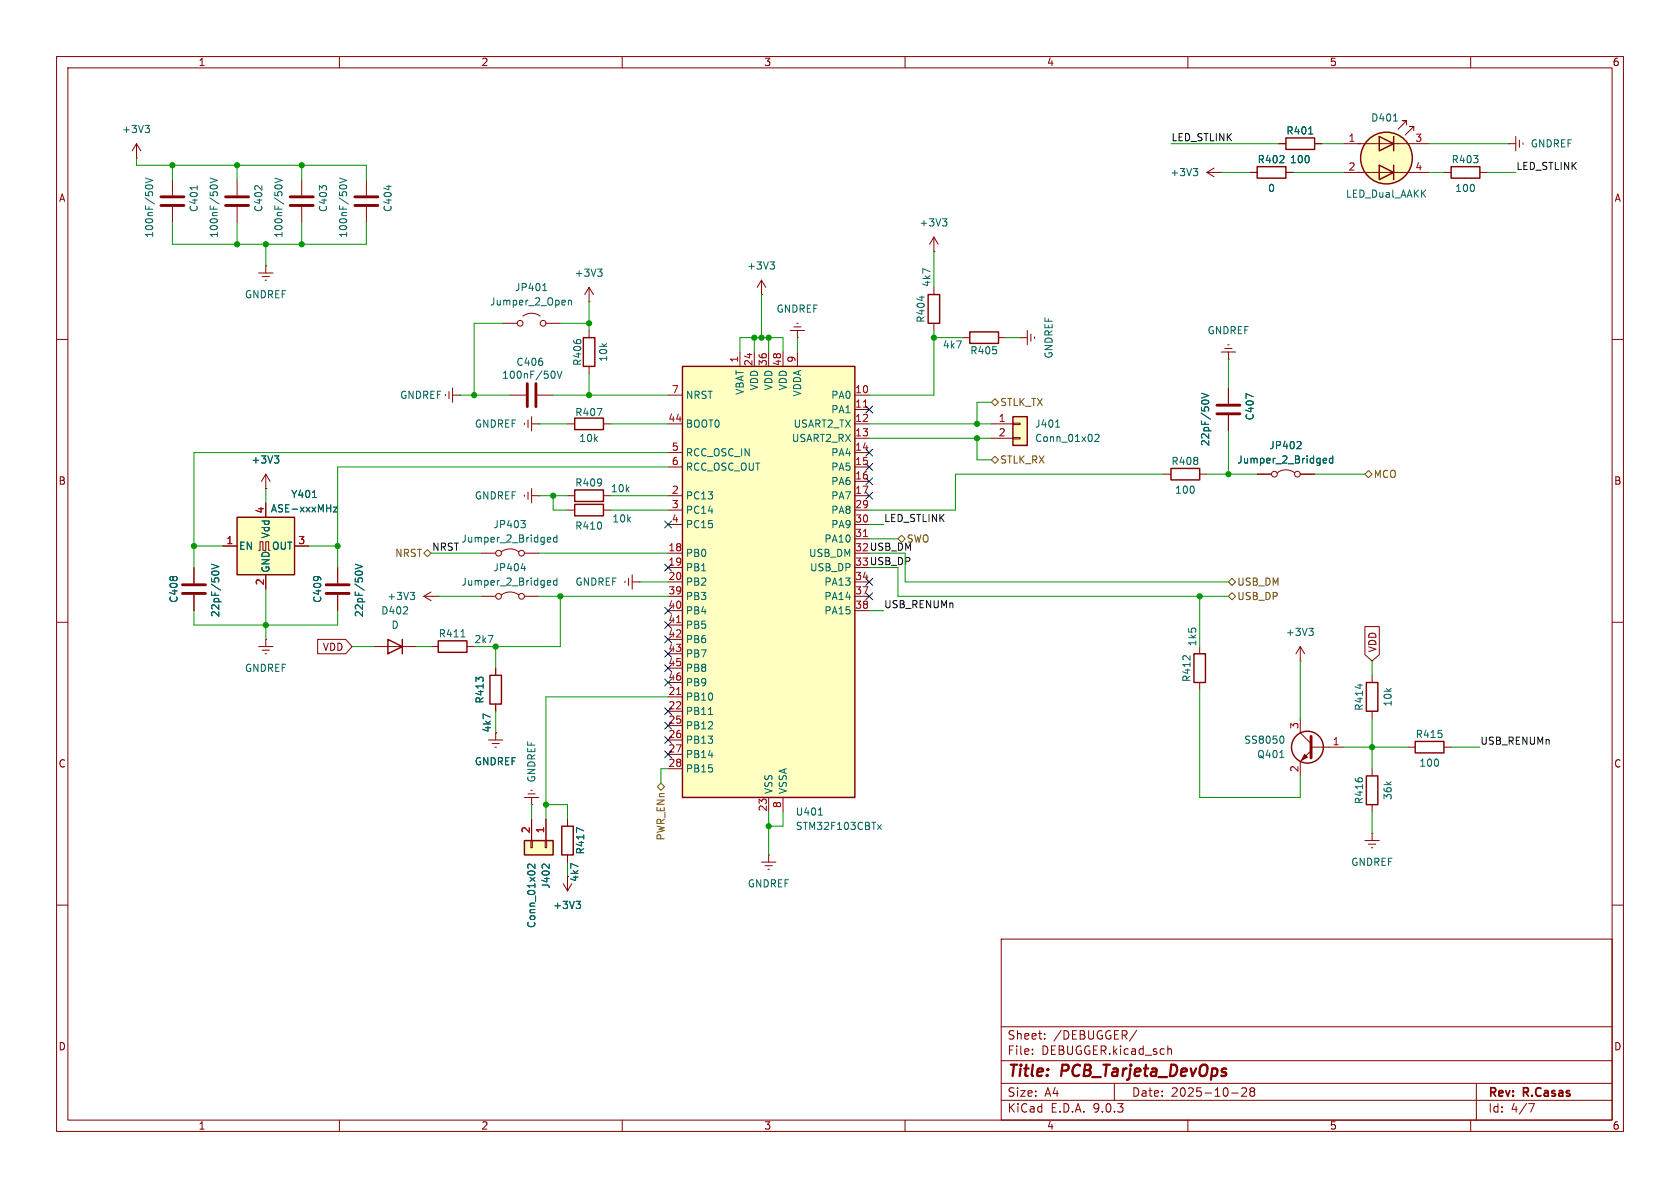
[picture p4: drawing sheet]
<svg xmlns="http://www.w3.org/2000/svg" width="297mm" height="210mm" viewBox="0 0 297 210" stroke-linecap="round" stroke-linejoin="round" font-family="sans-serif">
<g fill="none" stroke="#840000" stroke-width=".18">
<path d="M10 10h277v190h-277zM12 12h273v186h-273zM60 10v2M110 10v2M160 10v2M210 10v2M260 10v2M10 60h2M285 60h2M10 110h2M110.5 102.7v.3M111.1 102.2v1.3"/>
<path d="M111.8 102.9h1.2M111.8 101.6v2.5M113 102.9h.1M285 110h2M86.4 130.8h2.5M87 131.4h1.3M87.5 132.1h.3M87.6 129.5h.1M87.6 129.5v1.3M10 160h2M177 166h108v32h-108zM285 160h2"/>
<path d="M60 198v2M110 198v2M160 198v2M177 194.5h108M177 191.5h108M177 187.5h108M177 181.5h108M182.5 186.3v.1M182.5 185.5v.1M184.7 183.6v.1M184.7 182.8v.1M197 191.5v3"/>
<path d="M201 182.1l-1.3 2M206.5 185.5l.2-.1 .3 .1 .1 .9M210 198v2M217.7 193.2h1.2M219.5 192.4l.6-.1 .2 .1 .1 .3-.9 1.1h.9M221.2 192.9l-.2-.2 .2-.4 .5 .1 .1 .2-.3 .3M221.2 192.9l-.2 .3v.5l.2 .1 .5-.1 .1-.2-.1-.4-.2-.2M221.2 192.9h.3M260 198v2M261 191.5v6.5M270.2 195.1h1l-.6 1.5"/>
</g>
<path d="M179.1 73.7h2.5v5h-2.5z" fill="#ffffc2"/>
<path d="M179.1 73.7h2.5v5h-2.5z" fill="none" stroke="#840000" stroke-width=".25"/>
<g fill="none" stroke="#840000" stroke-width=".18">
<path d="M64.8 31.8v2.7M64.8 36.6v2.8M45.7 48.3h2.6M46.4 48.9h1.2M46.9 49.5h.2M47 47h.1M47 47v1.3M175.3 74.9h3.8M175.3 77.5h3.8M179.1 74.8h1.2v.3h-1.2zM179.1 77.3h1.2v.3h-1.2zM215.9 62.2h2.5"/>
<path d="M216.5 61.6h1.3M217 61h.3M217.2 63.5h.1M217.2 62.2v1.3M217.2 68.6v2.8M217.2 73.4v2.8M85.1 97.8h2.5M88.6 97.5a2.54 2.54 0 0 1 3.1 0M92.7 97.8h2.5M222.2 83.8h2.6M225.8 83.6a2.54 2.54 0 0 1 3.1 0M229.9 83.8h2.5"/>
<path d="M45.7 114.3h2.6M46.4 114.9h1.2M46.9 115.6h.2M47 113h.1M47 113v1.3M59.7 100.3v2.8M59.7 105.2v2.8M229.9 116.8h.1M229.9 114.3l-.8 1.3M229.9 114.3l.7 1.3M229.9 114.3v2.5M99.6 156.2l.7 1.3"/>
<path d="M100.3 154.9h.1M100.3 154.9v2.6M101.1 156.2l-.8 1.3M241.3 148.6h2.5M241.9 149.2h1.3M242.4 149.9h.3M242.6 147.3h.1M242.6 147.3v1.3"/>
<circle cx="88.1" cy="97.8" r=".51"/>
<circle cx="92.2" cy="97.8" r=".51"/>
<circle cx="225.3" cy="83.8" r=".51"/>
<circle cx="229.4" cy="83.8" r=".51"/>
</g>
<g fill="none" stroke="#006464" stroke-width=".18">
<path d="M60 33a.79 .79 0 0 1 1.3 0M60 31.5l1.3 .4-1.3 .4M68.7 32.8v.7M186.6 75.5h.7M193.6 76.9l.5-.1 .2 .3-.8 .9h.8M212.4 69.5l1.3 .4-1.3 .5M212.7 70.8h.7M221.6 70.1l-1.3-.5v.8M229.8 78l.2 .3v.3l-.8 .7h.8M62.8 99.7l1.3 .5-1.3 .4M92.1 92h.8l-.5 .5M92.6 92.5l.3 .2v.3l-.3 .3"/>
<path d="M96.8 95.8h.5M96.8 95h.4l.2 .3-.6 .1M98.5 95h-.4l-.2 .2 .1 .6h.5M98.5 94.6v1.2M234 81.8h.5M234 81.1l.3-.1 .2 .3-.6 .1M235.6 81.1l-.3-.1-.3 .3 .1 .5h.5M235.6 80.6v1.3M63.1 101h.7M231.4 111.1h.8l-.5 .5M231.9 111.6l.3 .2v.3l-.3 .2M101.8 159.3h.8l-.4 .5"/>
<path d="M102.4 159.8l.2 .3v.3l-.2 .2"/>
</g>
<path d="M62.7 34.8h4.1M62.7 36.3h4.1M215.1 71.6h4.1M215.1 73.2h4.1M57.7 103.4h4M57.7 104.9h4" fill="none" stroke="#840000" stroke-width=".51"/>
<path d="M120.6 64.8h30.5v76.2h-30.5z" fill="#ffffc2"/>
<path d="M120.6 64.8h30.5v76.2h-30.5zM99.3 146.1h2v5h-2z" fill="none" stroke="#840000" stroke-width=".25"/>
<g fill="none" stroke="#840000" stroke-width=".18">
<path d="M30.5 31.8v2.7M30.5 36.6v2.8M118.1 69.9h2.5M118.1 74.9h2.5M130.8 62.2v2.6M133.3 62.2v2.6M135.9 62.2v2.6M138.4 62.2v2.6M141 62.2v2.6M151.1 69.9h2.6M151.1 74.9h2.6M151.1 72.4h2.6"/>
<path d="M151.1 77.5h2.6M118.1 80h2.5M118.1 82.6h2.5M118.1 87.6h2.5M118.1 90.2h2.5M118.1 92.7h2.5M118.1 97.8h2.5M151.1 80h2.6M151.1 82.6h2.6M151.1 87.6h2.6M151.1 90.2h2.6M151.1 92.7h2.6"/>
<path d="M151.1 85.1h2.6M151.1 95.3h2.6M118.1 100.3h2.5M118.1 102.9h2.5M118.1 105.4h2.5M118.1 108h2.5M118.1 110.5h2.5M118.1 113h2.5M118.1 115.6h2.5M118.1 118.1h2.5M151.1 102.9h2.6M151.1 105.4h2.6"/>
<path d="M151.1 108h2.6M118.1 120.7h2.5M118.1 123.2h2.5M118.1 125.7h2.5M118.1 128.3h2.5M118.1 130.8h2.5M118.1 133.4h2.5M118.1 135.9h2.5M100.3 144.8v1.3M100.3 151.1v1.3M135.9 141v2.5M138.4 141v2.5"/>
</g>
<path d="M152.6 72h.8M152.6 94.8h.8M119.6 110.1h.7M119.6 122.8h.7" fill="none" stroke="#a90000" stroke-width=".18"/>
<path d="M25.7 33a.79 .79 0 0 1 1.3 0M25.7 31.5l1.3 .4-1.3 .4M34.9 32.8v.7M125.2 126.3h.8M103.2 146.9l-1.3-.6v.9M144.7 144.1h.7M155.1 145.8l.7 .8M155.8 145.8l-.7 .8" fill="none" stroke="#006464" stroke-width=".18"/>
<path d="M28.4 34.8h4.1M28.4 36.3h4.1" fill="none" stroke="#840000" stroke-width=".51"/>
<path d="M92.7 148.6h5.1v2.5h-5.1z" fill="#ffffc2"/>
<g fill="none" stroke="#840000" stroke-width=".25">
<path d="M222.2 29.5h5.1v2h-5.1zM227.3 24.4h5.1v2h-5.1zM243.8 24.1l2.6 1.3-2.6 1.3zM243.8 29.2l2.6 1.3-2.6 1.3zM246.4 24.1v2.6M246.4 29.2v2.6M256.5 29.5h5.1v2h-5.1zM103.1 59.7h2.1v5.1h-2.1zM164.1 52.1h2v5.1h-2zM101.6 73.9h5.1v2h-5.1zM101.6 86.6h5.1v2h-5.1zM101.6 89.2h5.1v2h-5.1z"/>
<path d="M68.6 113l2.5 1.3-2.5 1.3zM71.1 113v2.6M77.5 113.3h5v2h-5zM86.6 119.4h2v5.1h-2zM241.6 137.2h2v5h-2zM241.6 120.7h2v5h-2zM250.2 131.1h5.1v2h-5.1zM92.7 148.6h5.1v2.5h-5.1z"/>
<circle cx="245.1" cy="27.9" r="4.6"/>
</g>
<g fill="none" stroke="#840000" stroke-width=".18">
<path d="M24.1 27.9h.1M24.1 25.4l-.7 1.3M24.1 25.4l.8 1.3M24.1 25.4v2.5M41.9 31.8v2.7M41.9 36.6v2.8M53.3 31.8v2.7M53.3 36.6v2.8M213.4 30.5h2.5M213.4 30.5l1.2 .7M214.6 29.7l-1.2 .8M215.9 30.5h.1"/>
<path d="M221 30.5h1.2M226.1 25.4h1.2M227.3 30.5h1.3M232.4 25.4h1.3M237.5 25.4h15.2M237.5 30.5h15.2M248.7 22.1v-.8h-.8h.8l-1.6 1.6M249.9 23.1v-.7h-.7h.7l-1.5 1.5M255.3 30.5h1.2M261.6 30.5h1.3M266.7 25.4h.1M266.7 25.4h1.3"/>
<path d="M268 24.1v2.6M268.6 24.8v1.2M269.2 25.3v.2M88.9 57.2h2.5M92.5 55.9a2.54 2.54 0 0 1 3 0M96.5 57.2h2.6M104.1 53.3h.1M104.1 50.8l-.7 1.3M104.1 50.8l.8 1.3M104.1 50.8v2.5M104.1 58.4v1.3M134.6 52.1h.1"/>
<path d="M134.6 49.5l-.7 1.3M134.6 49.5l.8 1.3M134.6 49.5v2.6M139.7 58.4h2.5M140.3 57.8h1.3M140.8 57.2h.3M141 59.7h.1M141 58.4v1.3M165.1 44.5h.1M165.1 41.9v2.6M165.1 50.8v1.3M165.1 57.2v1.2"/>
<path d="M165.1 41.9l-.8 1.3M165.1 41.9l.8 1.3M180.3 59.7h.1M180.3 59.7h1.3M181.6 58.4v2.6M182.2 59.1v1.2M182.9 59.6v.2M78.7 69.7v.3M79.4 69.2v1.3M80 69.9h1.3M80 68.6v2.5M81.3 69.9h.1"/>
<path d="M90.2 69.9h2.8M92.7 74.8v.3M93.3 74.3v1.3M94 73.7v2.5M94 74.9h1.2M95 69.9h2.8M95.2 74.9h.1M100.3 74.9h1.3M104.1 64.8v1.2M106.7 74.9h1.2M47 86.4h.1M47 83.8l-.8 1.3"/>
<path d="M47 83.8l.8 1.3M47 83.8v2.6M92.7 87.5v.3M93.3 87v1.3M94 86.4v2.5M94 87.6h1.2M95.2 87.6h.1M100.3 87.6h1.3M100.3 90.2h1.3M106.7 87.6h1.2M106.7 90.2h1.2M34.3 100.3v2.8"/>
<path d="M34.3 105.2v2.8M66 114.3h7.7M74.9 105.4h2.6M74.9 105.4l1.3 .8M76.2 114.3h1.3M76.2 104.6l-1.3 .8M77.5 105.4h.1M82.5 114.3h1.3M85.1 105.4h2.5M87.6 118.1v1.3M88.6 105.2a2.54 2.54 0 0 1 3.1 0M92.7 105.4h2.5"/>
<path d="M242.6 119.4v1.3M87.6 124.5v1.2M93.9 139.7h.2M242.6 125.7v1.3M242.6 135.9v1.3M248.9 132.1h1.3M255.3 132.1h1.2M92.7 141h2.5M93.3 140.3h1.3M93.9 148.6h.2v1.3h-.2zM94 142.2h.1M94 141v1.2"/>
<path d="M94 144.8v3.8M96.4 148.6h.2v1.3h-.2zM96.5 144.8v3.8M134.6 152.4h2.6M135.3 153h1.2M135.8 153.7h.2M135.9 151.1h.1M135.9 151.1v1.3M242.6 142.2v1.3"/>
<circle cx="91.9" cy="57.2" r=".51"/>
<circle cx="96" cy="57.2" r=".51"/>
<circle cx="88.1" cy="105.4" r=".51"/>
<circle cx="92.2" cy="105.4" r=".51"/>
</g>
<g fill="none" stroke="#006464" stroke-width=".18">
<path d="M25.6 22.2h.8l-.4 .5M26.2 22.7l.2 .2v.3l-.2 .2M37.2 33a.79 .79 0 0 1 1.2 0M37.2 31.5l1.2 .4-1.2 .4M48.6 33a.79 .79 0 0 1 1.3 0M48.6 31.5l1.3 .4-1.3 .4M166.6 38.7h.8l-.4 .5M167.2 39.2l.2 .2v.3l-.2 .2M211 29.8h.7l-.4 .5M211.5 30.3l.2 .2v.3l-.2 .3M231.4 23.7h.7M246.3 21.4h.8"/>
<path d="M95.9 51.4h.8M96.2 50.3l.1-.2v1.3M100.5 53.1v.8M100.5 53.2l.2-.1h.3v.8M105.7 47.6h.7l-.4 .5M106.2 48.1l.2 .2v.3l-.2 .2M136.1 46.3h.8l-.4 .5M136.7 46.8l.2 .2v.3l-.2 .3M163 52.3v.8M97.8 65.6a.79 .79 0 0 1 0 1.3M98.5 65.6l.4 1.3 .4-1.3M105.6 72.2h.8l-.5 1.3"/>
<path d="M37.4 99.7l1.3 .5-1.3 .4M48.5 80.6h.8l-.4 .5M49 81.1l.3 .2v.3l-.3 .3M37.7 101h.7M72.5 104.7h.8l-.4 .5M73.1 105.2l.2 .2v.3l-.2 .3M81.5 112.6h.7M92.1 100.5h.8M92.7 100.1v.8M96.8 103.4h.5M96.8 102.7l.4-.1 .2 .3-.6 .1M98.5 102.7l-.4-.1-.2 .2 .1 .6h.5"/>
<path d="M98.5 102.2v1.2M240.4 120.9v.8M94.6 152.8v.7l-.9-.7-.4 .2 .1 .5M97.1 152.8v.7l-.7-.7h-.3l-.2 .1"/>
</g>
<circle cx="245.1" cy="27.9" r="4.6" fill="#ffffc2" stroke="#ffffc2" stroke-width=".18"/>
<path d="M39.9 34.8h4M39.9 36.3h4M51.3 34.8h4.1M51.3 36.3h4.1M93.2 67.8v4.1M94.7 67.8v4.1M32.3 103.4h4M32.3 104.9h4" fill="none" stroke="#840000" stroke-width=".51"/>
<path d="M41.9 91.4h10.2v10.2h-10.2z" fill="#ffffc2"/>
<g fill="none" stroke="#840000" stroke-width=".25">
<path d="M171.4 58.7h5.1v2h-5.1zM41.9 91.4h10.2v10.2h-10.2zM207 82.8h5.1v2h-5.1zM211.1 115.6h2v5.1h-2z"/>
<circle cx="231.1" cy="132.1" r="2.82"/>
</g>
<g fill="none" stroke="#840000" stroke-width=".18">
<path d="M221 30.5h1.2M226.1 25.4h1.2M227.3 30.5h1.3M232.4 25.4h1.3M170.2 59.7h1.2M176.5 59.7h1.3M217.2 68.6v2.8M217.2 73.4v2.8M39.4 96.5h2.5M45.7 97.3h.3v-1.5h.5v1.5h.5v-1.5h.5v1.5h.3M47 86.4h.1M47 88.9v2.5"/>
<path d="M52.1 96.5h2.5M205.7 83.8h1.3M212.1 83.8h1.3M222.2 83.8h2.6M229.9 83.8h2.5M34.3 100.3v2.8M34.3 105.2v2.8M47 101.6v2.5M56.2 113h4.9l1.1 1.3-1.1 1.3h-4.9zM59.7 100.3v2.8M59.7 105.2v2.8M87.6 118.1v1.3"/>
<path d="M212.1 114.3v1.3M241.3 110.8h2.5v4.9l-1.2 1.1-1.3-1.1zM87.6 129.5h.1M87.6 124.5v1.2M212.1 120.7v1.2M229.9 127v2.5l1.9 1.9M231.8 132.1h5.7M231.8 132.7l-1.9 1.9v2.6M94 144.8v3.8M96.5 144.8v3.8M100.3 154.9h.1M100.3 144.8v1.3"/>
<path d="M100.3 151.1v1.3"/>
</g>
<g fill="none" stroke="#006464" stroke-width=".18">
<path d="M231.4 23.7h.7M212.4 69.5l1.3 .4-1.3 .5M212.7 70.8h.7M221.6 70.1l-1.3-.5v.8M229.8 78l.2 .3v.3l-.8 .7h.8M37.4 99.7l1.3 .5-1.3 .4M48.5 80.6h.8l-.4 .5M49 81.1l.3 .2v.3l-.3 .3M55.2 88h.8M59 89.6h.6l-.6 .9h.6M62.8 99.7l1.3 .5-1.3 .4M234 81.8h.5"/>
<path d="M234 81.1l.3-.1 .2 .3-.6 .1M235.6 81.1l-.3-.1-.3 .3 .1 .5h.5M235.6 80.6v1.3M37.7 101h.7M63.1 101h.7M226.3 133.9h.7M226.7 130.1a.79 .79 0 0 1 0 1.3M94.6 152.8v.7l-.9-.7-.4 .2 .1 .5M97.1 152.8v.7l-.7-.7h-.3l-.2 .1M101.8 159.3h.8l-.4 .5M102.4 159.8l.2 .3v.3l-.2 .2M103.2 146.9l-1.3-.6v.9"/>
</g>
<path d="M231.8 130.2v3.8" fill="none" stroke="#840000" stroke-width=".51"/>
<path d="M230.6 133.4l.5 .5-1 .5z" fill="#840000" stroke="#840000" stroke-width=".18"/>
<path d="M175.3 71.1l.6-.6 .6 .6-.6 .7zM75.6 97.2l.6 .6-.6 .6-.7-.6zM158.7 95.3l.7-.7 .6 .7-.6 .6zM175.3 81.3l.6-.7 .6 .7-.6 .6zM241.3 83.8l.6-.6 .7 .6-.7 .7zM217.2 105.4l.6-.6 .6 .6-.6 .6zM217.2 102.9l.6-.7 .6 .7-.6 .6zM116.2 139.1l.6-.7 .7 .7-.7 .6z" fill="none" stroke="#725600" stroke-width=".18"/>
<g fill="none" stroke="#009600" stroke-width=".18">
<path d="M24.1 27.9v1.3h40.7v2.6M30.5 39.4v3.8h34.3v-3.8M30.5 29.2v2.6M41.9 29.2v2.6M41.9 39.4v3.8M53.3 29.2v2.6M53.3 39.4v3.8M207 25.4h19.1M215.9 30.5h5.1M228.6 30.5h8.9M233.7 25.4h3.8M252.7 30.5h2.6"/>
<path d="M252.7 25.4h14M262.9 30.5h5.1M47 43.2v3.8M88.9 57.2h-5.1v12.7M99.1 57.2h5M104.1 53.3v5.1M133.3 59.7v2.5M134.6 52.1v7.6M135.9 59.7v2.5M141 59.7v2.5M165.1 59.7h5.1M165.1 44.5v6.3"/>
<path d="M165.1 58.4v11.5h-11.4M177.8 59.7h2.5M81.3 69.9h8.9M95.2 74.9h5.1M97.8 69.9h20.3M104.1 66v3.9M107.9 74.9h10.2M130.8 62.2v-2.5h7.6v2.5M153.7 74.9h21.6M153.7 77.5h21.6M172.7 77.5v3.8h2.6M175.3 71.1h-2.6v3.8"/>
<path d="M217.2 63.5v5.1M217.2 76.2v7.6M34.3 96.5h5.1M47 86.4v2.5M54.6 96.5h5.1M76.2 97.8h8.9M95.2 97.8h22.9M95.2 87.6h5.1M97.8 87.6v2.6h2.5M107.9 90.2h10.2M107.9 87.6h10.2M118.1 80h-83.8v20.3"/>
<path d="M118.1 82.6h-58.4v17.7M153.7 97.8h6.3v5.1h57.2M153.7 95.3h5M153.7 92.7h2.5M205.7 83.8h-36.8v6.4h-15.2M213.4 83.8h8.8M232.4 83.8h8.9M34.3 108v2.5h25.4v-2.5M47 104.1v8.9M62.2 114.3h3.8M73.7 114.3h2.5M77.5 105.4h7.6"/>
<path d="M87.6 114.3v3.8M95.2 105.4h22.9M99.1 105.4v8.9h-15.3M113 102.9h5.1M153.7 100.3h5v5.1h58.5M153.7 108h2.5M212.1 105.4v8.9M229.9 116.8v10.2M242.6 116.8v2.6M87.6 125.7v3.8M118.1 123.2h-21.6v21.6M118.1 135.9h-1.3v2.5"/>
<path d="M212.1 121.9v19.1h17.8v-3.8M237.5 132.1h11.4M242.6 127v8.9M256.5 132.1h5.1M94 142.2v2.6M96.5 142.2h3.8v2.6M100.3 152.4v2.5M135.9 143.5v7.6M138.4 143.5v2.6h-2.5M242.6 143.5v3.8"/>
</g>
<g fill="none" stroke="#000084" stroke-width=".18">
<path d="M153.1 71.8l1.2 1.2M153.1 79.4l1.2 1.2M154.3 71.8l-1.2 1.2M154.3 79.4l-1.2 1.2M117.5 92.1l1.2 1.2M117.5 99.7l1.2 1.2M118.7 92.1l-1.2 1.2M118.7 99.7l-1.2 1.2M153.1 81.9l1.2 1.3M153.1 87l1.2 1.2M153.1 84.5l1.2 1.2M154.3 81.9l-1.2 1.3"/>
<path d="M154.3 87l-1.2 1.2M154.3 84.5l-1.2 1.2M117.5 107.3l1.2 1.3M117.5 109.9l1.2 1.2M117.5 117.5l1.2 1.2M117.5 112.4l1.2 1.2M117.5 115l1.2 1.2M118.7 107.3l-1.2 1.3M118.7 109.9l-1.2 1.2M118.7 115l-1.2 1.2M118.7 117.5l-1.2 1.2M118.7 112.4l-1.2 1.2"/>
<path d="M153.1 104.8l1.2 1.2M153.1 102.3l1.2 1.2M154.3 104.8l-1.2 1.2M154.3 102.3l-1.2 1.2M117.5 127.7l1.2 1.2M117.5 132.7l1.2 1.3M117.5 130.2l1.2 1.2M117.5 125.1l1.2 1.2M117.5 120l1.2 1.3M118.7 127.7l-1.2 1.2M118.7 132.7l-1.2 1.3M118.7 130.2l-1.2 1.2"/>
<path d="M118.7 120l-1.2 1.3M118.7 125.1l-1.2 1.2"/>
</g>
<g fill="#009600" stroke="#009600" stroke-width=".18">
<circle cx="133.3" cy="59.7" r=".46"/>
<circle cx="104.1" cy="57.2" r=".46"/>
<circle cx="104.1" cy="69.9" r=".46"/>
<circle cx="165.1" cy="59.7" r=".46"/>
<circle cx="134.6" cy="59.7" r=".46"/>
<circle cx="135.9" cy="59.7" r=".46"/>
<circle cx="97.8" cy="87.6" r=".46"/>
<circle cx="83.8" cy="69.9" r=".46"/>
<circle cx="87.6" cy="114.3" r=".46"/>
<circle cx="99.1" cy="105.4" r=".46"/>
<circle cx="53.3" cy="43.2" r=".46"/>
<circle cx="47" cy="43.2" r=".46"/>
<circle cx="41.9" cy="43.2" r=".46"/>
<circle cx="41.9" cy="29.2" r=".46"/>
<circle cx="30.5" cy="29.2" r=".46"/>
<circle cx="53.3" cy="29.2" r=".46"/>
<circle cx="217.2" cy="83.8" r=".46"/>
<circle cx="172.7" cy="77.5" r=".46"/>
<circle cx="172.7" cy="74.9" r=".46"/>
<circle cx="96.5" cy="142.2" r=".46"/>
<circle cx="135.9" cy="146.1" r=".46"/>
<circle cx="47" cy="110.5" r=".46"/>
<circle cx="59.7" cy="96.5" r=".46"/>
<circle cx="34.3" cy="96.5" r=".46"/>
<circle cx="242.6" cy="132.1" r=".46"/>
<circle cx="212.1" cy="105.4" r=".46"/>
</g>
<g font-size="2.8" fill="#840000">
<text x="178" y="190.9">Title:</text>
<text x="187.7" y="190.9">PCB_Tarjeta_DevOps</text>
</g>
<g font-size="2.1" fill="#840000">
<text x="178" y="184">Sheet:</text>
<text x="186.2" y="184">/DEBUGGER/</text>
<text x="178" y="186.7">File:</text>
<text x="184.1" y="186.7">DEBUGGER.kicad_sch</text>
<text x="178" y="196.9">KiCad</text>
<text x="178" y="194.1">Size:</text>
<text x="184.7" y="194.1">A4</text>
<text x="185.7" y="196.9">E.D.A.</text>
<text x="193.3" y="196.9">9.0.3</text>
<text x="200" y="194.1">Date:</text>
<text x="207" y="194.1">2025-10-28</text>
<text x="263" y="194.3">Rev:</text>
<text x="263" y="196.9">Id:</text>
<text x="267.1" y="196.9">4/7</text>
<text x="269.4" y="194.3">R.Casas</text>
</g>
<g font-size="1.8" fill="#840000">
<text x="35" y="11.9">1</text>
<text x="85" y="11.9">2</text>
<text x="135" y="11.9">3</text>
<text x="185" y="11.9">4</text>
<text x="235" y="11.9">5</text>
<text x="285" y="11.9">6</text>
<text x="10.3" y="35.9">A</text>
<text x="285.3" y="35.9">A</text>
<text x="10.3" y="85.9">B</text>
<text x="285.3" y="85.9">B</text>
<text x="57" y="115.3">VDD</text>
<text x="243.5" y="115.4" transform="rotate(-90 243.5 115.4)">VDD</text>
<text x="10.3" y="135.9">C</text>
<text x="285.3" y="135.9">C</text>
<text x="10.3" y="185.9">D</text>
<text x="285.3" y="185.9">D</text>
<text x="35" y="199.9">1</text>
<text x="85" y="199.9">2</text>
<text x="135" y="199.9">3</text>
<text x="185" y="199.9">4</text>
<text x="235" y="199.9">5</text>
<text x="285" y="199.9">6</text>
</g>
<g font-size="1.8" fill="#006464">
<text x="21.5" y="23.7">+3V3</text>
<text x="227.3" y="24">R401</text>
<text x="242.3" y="21.7">D401</text>
<text x="222.2" y="29.1">R402</text>
<text x="228" y="29.1">100</text>
<text x="256.5" y="29.1">R403</text>
<text x="270.5" y="26.3">GNDREF</text>
<text x="206.8" y="31.3">+3V3</text>
<text x="224.1" y="34.1">0</text>
<text x="237.8" y="35.2">LED_Dual_AAKK</text>
<text x="257.2" y="34.1">100</text>
<text x="35.2" y="37.6" transform="rotate(-90 35.2 37.6)">C401</text>
<text x="46.6" y="37.6" transform="rotate(-90 46.6 37.6)">C402</text>
<text x="58" y="37.6" transform="rotate(-90 58 37.6)">C403</text>
<text x="69.4" y="37.6" transform="rotate(-90 69.4 37.6)">C404</text>
<text x="162.5" y="40.2">+3V3</text>
<text x="27.3" y="42.2" transform="rotate(-90 27.3 42.2)">100nF/50V</text>
<text x="38.7" y="42.2" transform="rotate(-90 38.7 42.2)">100nF/50V</text>
<text x="50.1" y="42.2" transform="rotate(-90 50.1 42.2)">100nF/50V</text>
<text x="61.6" y="42.2" transform="rotate(-90 61.6 42.2)">100nF/50V</text>
<text x="132" y="47.9">+3V3</text>
<text x="43.2" y="52.9">GNDREF</text>
<text x="90.9" y="51.7">JP401</text>
<text x="101.5" y="49.1">+3V3</text>
<text x="164.7" y="50.8" transform="rotate(-90 164.7 50.8)">4k7</text>
<text x="86.5" y="54.2">Jumper_2_Open</text>
<text x="137.2" y="55.5">GNDREF</text>
<text x="163.7" y="57.2" transform="rotate(-90 163.7 57.2)">R404</text>
<text x="213.4" y="59.3">GNDREF</text>
<text x="91.2" y="64.9">C406</text>
<text x="103" y="64.8" transform="rotate(-90 103 64.8)">R406</text>
<text x="107.5" y="64.1" transform="rotate(-90 107.5 64.1)">10k</text>
<text x="166.6" y="61.8">4k7</text>
<text x="171.4" y="62.8">R405</text>
<text x="186.3" y="63.5" transform="rotate(-90 186.3 63.5)">GNDREF</text>
<text x="70.6" y="70.7">GNDREF</text>
<text x="88.7" y="67.2">100nF/50V</text>
<text x="121.2" y="70.7">NRST</text>
<text x="131.7" y="69.9" transform="rotate(-90 131.7 69.9)">VBAT</text>
<text x="134.2" y="69.1" transform="rotate(-90 134.2 69.1)">VDD</text>
<text x="136.8" y="69.1" transform="rotate(-90 136.8 69.1)">VDD</text>
<text x="139.3" y="69.1" transform="rotate(-90 139.3 69.1)">VDD</text>
<text x="141.8" y="70.2" transform="rotate(-90 141.8 70.2)">VDDA</text>
<text x="146.9" y="70.7">PA0</text>
<text x="83.8" y="75.8">GNDREF</text>
<text x="101.6" y="73.8">R407</text>
<text x="121.2" y="75.8">BOOT0</text>
<text x="140.2" y="75.8">USART2_TX</text>
<text x="146.9" y="73.3">PA1</text>
<text x="182.9" y="75.8">J401</text>
<text x="221.8" y="74.4" transform="rotate(-90 221.8 74.4)">C407</text>
<text x="44.3" y="82.1">+3V3</text>
<text x="102.3" y="78.3">10k</text>
<text x="121.2" y="80.9">RCC_OSC_IN</text>
<text x="121.2" y="83.4">RCC_OSC_OUT</text>
<text x="139.9" y="78.3">USART2_RX</text>
<text x="146.9" y="80.9">PA4</text>
<text x="146.9" y="83.4">PA5</text>
<text x="182.9" y="78.3">Conn_01x02</text>
<text x="207" y="82.4">R408</text>
<text x="214" y="79" transform="rotate(-90 214 79)">22pF/50V</text>
<text x="218.6" y="82.1">Jumper_2_Bridged</text>
<text x="224.3" y="79.6">JP402</text>
<text x="51.4" y="88.2">Y401</text>
<text x="83.8" y="88.5">GNDREF</text>
<text x="101.6" y="86.2">R409</text>
<text x="107.9" y="87.2">10k</text>
<text x="121.2" y="88.5">PC13</text>
<text x="146.9" y="86">PA6</text>
<text x="146.9" y="88.5">PA7</text>
<text x="207.6" y="87.5">100</text>
<text x="47.8" y="90.8">ASE-xxxMHz</text>
<text x="47.9" y="95.3" transform="rotate(-90 47.9 95.3)">Vdd</text>
<text x="87.1" y="93.6">JP403</text>
<text x="101.6" y="93.8">R410</text>
<text x="108.2" y="92.6">10k</text>
<text x="121.2" y="91">PC14</text>
<text x="121.2" y="93.6">PC15</text>
<text x="146.9" y="91">PA8</text>
<text x="146.9" y="93.6">PA9</text>
<text x="42.2" y="97.4">EN</text>
<text x="47.9" y="101.3" transform="rotate(-90 47.9 101.3)">GND</text>
<text x="48" y="97.4">OUT</text>
<text x="81.5" y="96.1">Jumper_2_Bridged</text>
<text x="87.1" y="101.2">JP404</text>
<text x="121.2" y="98.7">PB0</text>
<text x="121.2" y="101.2">PB1</text>
<text x="142.9" y="98.7">USB_DM</text>
<text x="143.1" y="101.2">USB_DP</text>
<text x="145.6" y="96.1">PA10</text>
<text x="31.6" y="106.7" transform="rotate(-90 31.6 106.7)">C408</text>
<text x="57" y="106.7" transform="rotate(-90 57 106.7)">C409</text>
<text x="68.4" y="106.3">+3V3</text>
<text x="81.5" y="103.7">Jumper_2_Bridged</text>
<text x="101.6" y="103.7">GNDREF</text>
<text x="121.2" y="103.7">PB2</text>
<text x="121.2" y="106.3">PB3</text>
<text x="145.6" y="103.7">PA13</text>
<text x="145.6" y="106.3">PA14</text>
<text x="39" y="109.2" transform="rotate(-90 39 109.2)">22pF/50V</text>
<text x="64.4" y="109.2" transform="rotate(-90 64.4 109.2)">22pF/50V</text>
<text x="67.3" y="108.8">D402</text>
<text x="69.1" y="111.4">D</text>
<text x="77.5" y="112.9">R411</text>
<text x="83.8" y="113.9">2k7</text>
<text x="121.2" y="108.8">PB4</text>
<text x="121.2" y="111.4">PB5</text>
<text x="121.2" y="113.9">PB6</text>
<text x="145.6" y="108.8">PA15</text>
<text x="227.2" y="112.6">+3V3</text>
<text x="43.2" y="119">GNDREF</text>
<text x="121.2" y="116.4">PB7</text>
<text x="121.2" y="119">PB8</text>
<text x="211.7" y="114.3" transform="rotate(-90 211.7 114.3)">1k5</text>
<text x="85.7" y="124.5" transform="rotate(-90 85.7 124.5)">R413</text>
<text x="121.2" y="121.5">PB9</text>
<text x="121.2" y="124.1">PB10</text>
<text x="210.7" y="120.7" transform="rotate(-90 210.7 120.7)">R412</text>
<text x="241.1" y="125.7" transform="rotate(-90 241.1 125.7)">R414</text>
<text x="246.2" y="125" transform="rotate(-90 246.2 125)">10k</text>
<text x="87" y="129.6" transform="rotate(-90 87 129.6)">4k7</text>
<text x="121.2" y="126.6">PB11</text>
<text x="121.2" y="129.1">PB12</text>
<text x="121.2" y="131.7">PB13</text>
<text x="219.9" y="131.7">SS8050</text>
<text x="250.2" y="130.7">R415</text>
<text x="83.8" y="135.5">GNDREF</text>
<text x="121.2" y="134.2">PB14</text>
<text x="121.2" y="136.8">PB15</text>
<text x="222.2" y="134.2">Q401</text>
<text x="250.8" y="135.7">100</text>
<text x="94.8" y="138.4" transform="rotate(-90 94.8 138.4)">GNDREF</text>
<text x="136.8" y="140.5" transform="rotate(-90 136.8 140.5)">VSS</text>
<text x="139.3" y="140.5" transform="rotate(-90 139.3 140.5)">VSSA</text>
<text x="241.1" y="142.3" transform="rotate(-90 241.1 142.3)">R416</text>
<text x="246.2" y="141.5" transform="rotate(-90 246.2 141.5)">36k</text>
<text x="140.6" y="146.9">STM32F103CBTx</text>
<text x="140.6" y="144.4">U401</text>
<text x="103.5" y="151.1" transform="rotate(-90 103.5 151.1)">R417</text>
<text x="238.8" y="153.3">GNDREF</text>
<text x="97.4" y="157.2" transform="rotate(-90 97.4 157.2)">J402</text>
<text x="97.7" y="160.9">+3V3</text>
<text x="102.5" y="156" transform="rotate(-90 102.5 156)">4k7</text>
<text x="132.1" y="157.1">GNDREF</text>
<text x="94.8" y="164.2" transform="rotate(-90 94.8 164.2)">Conn_01x02</text>
</g>
<g font-size="1.8" fill="#0f0f0f">
<text x="207" y="25.1">LED_STLINK</text>
<text x="268" y="30.1">LED_STLINK</text>
<text x="156.2" y="92.4">LED_STLINK</text>
<text x="76.3" y="97.4">NRST</text>
<text x="151.1" y="97.5">32 USB_DM</text>
<text x="151.1" y="100.1">33 USB_DP</text>
<text x="156.2" y="107.6">USB_RENUMn</text>
<text x="261.6" y="131.7">USB_RENUMn</text>
</g>
<g font-size="1.8" fill="#a90000">
<text x="238.3" y="25.1">1</text>
<text x="250.1" y="25.1">3</text>
<text x="238.3" y="30.2">2</text>
<text x="250.1" y="30.2">4</text>
<text x="130.6" y="64.2" transform="rotate(-90 130.6 64.2)">1</text>
<text x="133.1" y="64.8" transform="rotate(-90 133.1 64.8)">24</text>
<text x="135.6" y="64.8" transform="rotate(-90 135.6 64.8)">36</text>
<text x="138.2" y="64.8" transform="rotate(-90 138.2 64.8)">48</text>
<text x="140.7" y="64.2" transform="rotate(-90 140.7 64.2)">9</text>
<text x="118.7" y="69.6">7</text>
<text x="151.1" y="69.6">10</text>
<text x="118.1" y="74.7">44</text>
<text x="151.1" y="72.1">11</text>
<text x="151.1" y="74.7">12</text>
<text x="151.1" y="77.2">13</text>
<text x="176.5" y="74.7">1</text>
<text x="176.5" y="77.2">2</text>
<text x="118.7" y="79.8">5</text>
<text x="118.7" y="82.3">6</text>
<text x="151.1" y="79.8">14</text>
<text x="151.1" y="82.3">15</text>
<text x="118.7" y="87.4">2</text>
<text x="118.7" y="89.9">3</text>
<text x="151.1" y="84.8">16</text>
<text x="151.1" y="87.4">17</text>
<text x="151.1" y="89.9">29</text>
<text x="46.7" y="90.9" transform="rotate(-90 46.7 90.9)">4</text>
<text x="118.7" y="92.5">4</text>
<text x="151.1" y="92.5">30</text>
<text x="151.1" y="95">31</text>
<text x="39.9" y="96.3">1</text>
<text x="52.6" y="96.3">3</text>
<text x="118.1" y="97.5">18</text>
<text x="118.1" y="100.1">19</text>
<text x="46.7" y="103.6" transform="rotate(-90 46.7 103.6)">2</text>
<text x="118.1" y="102.6">20</text>
<text x="118.1" y="105.2">39</text>
<text x="118.1" y="107.7">40</text>
<text x="151.1" y="102.6">34</text>
<text x="151.1" y="105.2">37</text>
<text x="151.1" y="107.7">38</text>
<text x="118.1" y="110.2">41</text>
<text x="118.1" y="112.8">42</text>
<text x="118.1" y="115.3">43</text>
<text x="118.1" y="117.9">45</text>
<text x="118.1" y="120.4">46</text>
<text x="118.1" y="122.9">21</text>
<text x="118.1" y="125.5">22</text>
<text x="118.1" y="128">25</text>
<text x="118.1" y="130.6">26</text>
<text x="229.6" y="129" transform="rotate(-90 229.6 129)">3</text>
<text x="235.5" y="131.8">1</text>
<text x="118.1" y="133.1">27</text>
<text x="118.1" y="135.6">28</text>
<text x="229.6" y="136.6" transform="rotate(-90 229.6 136.6)">2</text>
<text x="135.6" y="143.6" transform="rotate(-90 135.6 143.6)">23</text>
<text x="138.2" y="142.9" transform="rotate(-90 138.2 142.9)">8</text>
<text x="93.7" y="147.4" transform="rotate(-90 93.7 147.4)">2</text>
<text x="96.3" y="147.4" transform="rotate(-90 96.3 147.4)">1</text>
</g>
<g font-size="1.8" fill="#725600">
<text x="176.7" y="72">STLK_TX</text>
<text x="176.7" y="82.1">STLK_RX</text>
<text x="242.8" y="84.7">MCO</text>
<text x="69.8" y="98.7">NRST</text>
<text x="160.2" y="96.1">SWO</text>
<text x="218.6" y="106.3">USB_DP</text>
<text x="218.6" y="103.7">USB_DM</text>
<text x="117.7" y="148.7" transform="rotate(-90 117.7 148.7)">PWR_ENn</text>
</g>
</svg>
